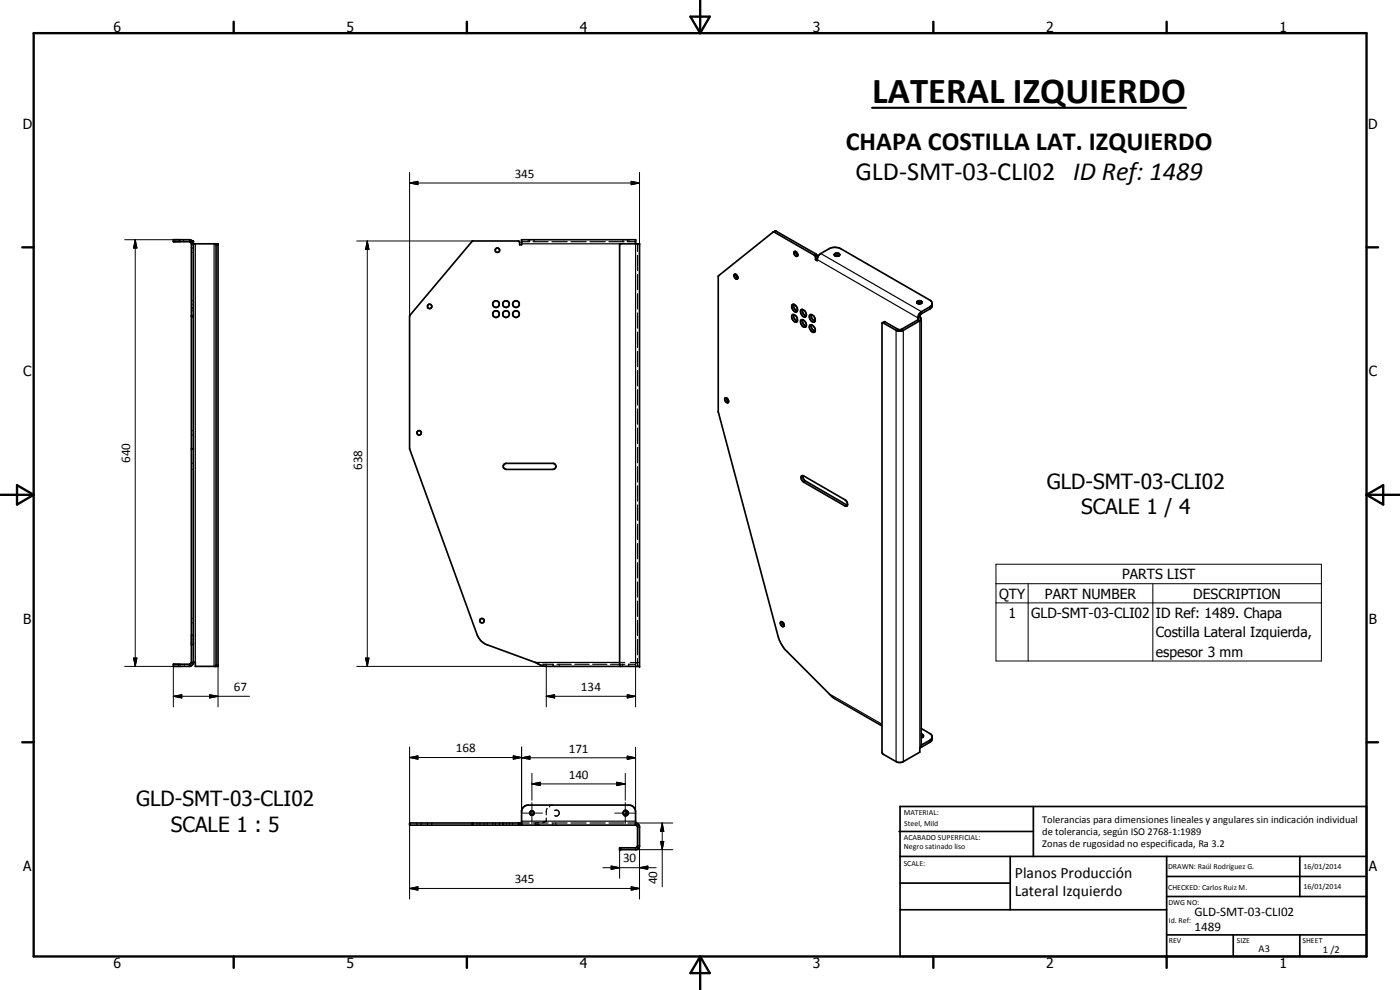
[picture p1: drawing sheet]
<svg xmlns="http://www.w3.org/2000/svg" width="420mm" height="297mm" viewBox="0 0 420 297" stroke-linecap="round" stroke-linejoin="round" font-family="sans-serif">
<g fill="none" stroke="#000" stroke-width=".51">
<path d="M57.4 72.3h.6v126.7l-.3 .6-.9 .3h-4.8v-.6h5.1l.3-.5zM57.7 72.3l-.9-.4h-4.8v.6h4.8l.6 .4M58 73.2h7.4v126.7h-6.8v-1.1h-1.2M64.8 73.2v126.7M190.7 73.2v-1.3h-34.2v1.5h-.6v-.8l-.4-.3h-13.6l-19 22.6v39.8l20.8 56.8 .7 .8 1.3 1 17.8 6.6h28.4v-126.7h-5.7l-.2 .2v126.2l.3 .3M232.1 69.6l.7-.3 12.1 6.9 .4 .6v1.4l-.5-.3M238.3 75.6a.8 .8 0 0 1 1 .3 .8 .8 0 0 1-.2 1 1.05 1.05 0 0 1-.8-1.3zM238.8 75.5l.1 .5 .5 .6M244.8 77.9l-.1-1-.3-.3-12.3-7-16.6 13.3v40.7l18 67.3a10.3 10.3 0 0 0 2.7 4.6l13.9 13.9 14.6 8.4M245.3 77.6l.6-1.2 2.9-1.8a3.8 3.8 0 0 1 3.5 0l26.7 15.4a1.1 1.1 0 0 1 .7 1.1 1.1 1.1 0 0 1-.7 1l-2.7 1.5-.5 .7-.3 1.1M245.3 77.6l-.5 .3M250.4 76.3a.91 .91 0 0 1 .9-.4 .91 .91 0 0 1 .7 .6 .91 .91 0 0 1-.9 .4 .91 .91 0 0 1-.7-.6z"/>
<path d="M250.6 76.7h1.2M220.4 82.4a.86 .86 0 0 1 .9 .3 .86 .86 0 0 1 0 1 .99 .99 0 0 1-.9-1.3zM220.8 82.3l.1 .5 .5 .6M237.8 91.4a1.31 1.31 0 0 1 1.3 .7 1.31 1.31 0 0 1-.1 1.5 1.59 1.59 0 0 1-1.2-2.2zM238.2 91.3a1.67 1.67 0 0 0 1.1 2M238.2 94.4v.2a1.67 1.67 0 0 0 1.1 1.8M238.2 94.4h-.3a1.38 1.38 0 0 0-.1 1.5 1.38 1.38 0 0 0 1.3 .7l.2-.3M238.2 94.4a1.66 1.66 0 0 1 1.1 1.9M240.3 96.1a1.24 1.24 0 0 1 1.7 1.4 .67 .67 0 0 1-.5 .7 .67 .67 0 0 1-.8-.5l-.4-.7zM240.4 93a1.32 1.32 0 0 1 1.4 .6 1.32 1.32 0 0 1-.2 1.5 1.55 1.55 0 0 1-1.2-2.1zM240.8 95.9l.1 .9 .3 .6 .8 .5M240.8 92.8a1.83 1.83 0 0 0 1.2 2"/>
<path d="M243.1 94.5a1.33 1.33 0 0 1 1.3 .6 1.33 1.33 0 0 1-.1 1.5 1.54 1.54 0 0 1-1.2-2.1zM243.1 97.5a1.33 1.33 0 0 1 1.3 .7 1.33 1.33 0 0 1-.1 1.5 1.54 1.54 0 0 1-1.2-2.2zM243.5 97.5a1.69 1.69 0 0 0 1.1 1.9M243.5 94.4a1.69 1.69 0 0 0 1.1 2M264.7 96.9l.3-.1 4.2 2.4 1.1 .2 .8-.3 4.9-2.8 .5-.6v128.1l-.5 .7v1.2l-4.9 2.8-.8 .3-1.4-.3-3.9-2.3-.3-.5zM275.2 90.5a.85 .85 0 0 1 .9-.3 .85 .85 0 0 1 .6 .6 .88 .88 0 0 1-.8 .4 .88 .88 0 0 1-.7-.6zM275.3 91l.3-.2 1 .2M275.5 95.4l.1 .5-5.4 3-.7-.1-4-2.3-.7 .4M276 95l.5 .7M276 95l-.5 .4M279.8 91.1l-.2 1.1-3 1.9-.6 .9M217.6 119.5a.83 .83 0 0 1 .9 .4 .83 .83 0 0 1-.1 1 1.07 1.07 0 0 1-.8-1.4z"/>
<path d="M218 119.4l.1 .5 .5 .6M151.3 139.2l.6-.2h14a.91 .91 0 0 1 .9 .9 .91 .91 0 0 1-.9 .9h-14a.92 .92 0 0 1-.8-.6 .92 .92 0 0 1 .2-1zM240.6 142.8h.6l12.4 7.1a1.32 1.32 0 0 1 .5 2l-.5-.1-12.4-7.1a1.49 1.49 0 0 1-.6-1.9zM240.9 142.7l.1 .8 .7 .8 12.6 7.3M56.8 199.3v.6M234.7 186.6l.2 .7 .5 .4M234.8 186.6a.44 .44 0 0 0-.6 .1 .44 .44 0 0 0 .1 .6 .58 .58 0 0 0 .4 .6 .58 .58 0 0 0 .7-.3M234.8 186.6l.6 1M276.5 218.6l2.5 1.5a1.1 1.1 0 0 1 .7 1 1.1 1.1 0 0 1-.7 1l-2.5 1.5M276.5 220.8l.5 .3M276.5 220.2a.59 .59 0 0 1 .5 .3 .59 .59 0 0 1 0 .6M277 221.1l-.5 .3"/>
<path d="M279.8 221.1l-.1 1-.3 .3-3.1 1.9M155.9 246.9v.7M156.5 246.9h-33.6v.7h68.2l.2 .6-.1 5.9-.5 .3h-4.7v.5h5l.7-.4 .2-.5v-6.1a1.27 1.27 0 0 0-1.2-1M156.5 247.6v-4.4a2.07 2.07 0 0 1 2-1.6h30.3a2 2 0 0 1 1.9 1.9v4.1M269.8 249.5h40.3M270.1 242h140v45h-140zM270.1 257h140M303.2 257v16M310.1 242v15M350.1 257v30M390.1 257v12M270.1 265h33.1"/>
<path d="M270.1 273h80M350.1 269h60M350.1 263h60M350.1 280.5h60M370.1 280.5v6.5M390.1 280.5v6.5"/>
<circle cx="149.3" cy="75.1" r=".67"/>
<circle cx="128.9" cy="91.9" r=".66"/>
<circle cx="148.8" cy="94.2" r=".99"/>
<circle cx="148.9" cy="91.3" r="1"/>
<circle cx="151.9" cy="94.3" r=".99"/>
<circle cx="151.9" cy="91.2" r="1"/>
<circle cx="154.9" cy="91.3" r="1"/>
<circle cx="154.9" cy="94.2" r=".99"/>
<circle cx="125.8" cy="129.9" r=".67"/>
<circle cx="144.7" cy="186.2" r=".64"/>
<circle cx="159.6" cy="243.9" r=".67"/>
<circle cx="187.6" cy="244" r=".66"/>
</g>
<g fill="none" stroke="#000" stroke-width=".35">
<path d="M53.8 71.9v.2M53.8 72.3v.2M54 71.9v.6M55.1 71.9v.2M55.1 72.3v.2M56.8 71.9v.6M57.4 72.5h.6M57.4 73.4h.2M57.4 75.7h.2M57.4 74.4h.2M57.7 72.3l.2 .3M57.9 73.4h.1"/>
<path d="M57.9 75.7h.1M57.9 74.4h.1M58 72.9v.3M58.6 73.2v125.6M64.3 73.2v126.7M64.8 73.5h.6M156.5 73.2h29.8M156.5 72.5h2.3M159 71.9v.2M159 72.3v.2M160 72.5h4.5M160.3 71.9v.2"/>
<path d="M160.3 72.3v.2M165.6 72.5h4.6M171.4 72.5h4.5M177.1 72.5h4.5M182.7 72.5h4.6M187 71.9v.2M187 72.3v.2M188.3 71.9v.2M188.3 72.3v.2M188.5 72.5h2.2M190.7 73.2v126.7M191.3 73.2v2.2"/>
<path d="M191.3 76.6v4.6M232.9 69.3l-.5 .3M244.9 76.2l-.5 .4M245.3 77.9l30.2 17.5v.6l.5 .3v128.2M245.3 76.9l-.5 .3M246.3 76.1l30.3 17.4v.6M57.4 94.6h.6M57.4 94.9h.6M57.4 92.6h.2M57.4 91.3h.2M57.4 93.2h.2M57.4 95.2h.2"/>
<path d="M57.4 90.2h.2M57.4 92.2h.2M57.9 92.6h.1M57.9 91.3h.1M57.9 93.2h.1M57.9 95.2h.1M57.9 90.2h.1M57.9 92.2h.1M191.3 82.3v4.7M191.3 88.1v4.6M191.3 93.9v4.6M191.3 99.7v4.6"/>
<path d="M265.6 96.6l-.5 .3M269.5 98.8l-.6 .3v129.4M270.5 98.8l.6 .3v129.4M279 92.1v.6M191.3 105.4v4.6M191.3 111.2v4.6M191.3 116.9v4.6M57.4 134.8h.6M57.4 134.7h.6M57.4 139h.2M57.4 130.5h.2M57.4 129.2h.2"/>
<path d="M57.9 139h.1M57.9 130.5h.1M57.9 129.2h.1M191.3 122.7v4.6M191.3 128.4v4.7M191.3 134.2v4.7M191.3 140v4.6M57.4 140.8h.2M57.9 140.8h.1M191.3 145.8v4.6M191.3 151.5v4.6M191.3 157.3v4.6"/>
<path d="M241.7 144.3l-.5 .4M254.1 151.5l-.5 .3M191.3 163.1v4.5M191.3 168.8v4.6M191.3 174.6v4.6M53.5 199.3v.2M53.5 199.7v.2M54 199.3v.6M55.3 199.3v.2M55.3 199.7v.2M57.4 190.5h.6M57.4 193.5h.6"/>
<path d="M57.4 186.9h.2M57.4 185.5h.2M57.9 186.9h.1M57.9 185.5h.1M64.8 199.5h.6M162.8 199.3h3.3l-.1 .2M163.9 199.3v.2M163.9 199.7v.2M166 199.7v.2M167.2 199.3h4.2M167.8 199.3v.2M167.8 199.7v.2"/>
<path d="M172.5 199.3h4.3M177.9 199.3h4.2M183.2 199.3h4.3M186 198.8h-25.4l1.1 .2M186.8 199.3v.2M186.8 199.7v.2M188.6 199.3h2.1M188.6 199.3v.2M188.6 199.7v.2M190.7 198.8h.2M191.1 198.8h.4M191.3 180.3v4.7"/>
<path d="M191.3 186.1v4.6M191.3 191.9v4.6M191.3 197.6v2.3M191.7 198.8h.2M248.9 208.2l15.8 9.1M276.5 223.5l.1 .7M279 222.1v.6M123 246.9v.7M125.1 246.9v.2M125.1 247.4v.2M126.4 246.9v.2M126.4 247.4v.2"/>
<path d="M128.3 246.9v.2M128.3 247.4v.2M129.6 246.9v.2M129.6 247.4v.2M141.6 246.9v.7M141.9 246.9v.7M144 246.9v.2M144 247.4v.2M145.3 246.9v.2M145.3 247.4v.2M147.9 246.9v.2M147.9 247.4v.2"/>
<path d="M148.6 246.9v.2M148.6 247.4v.2M149.8 246.9v.2M149.8 247.4v.2M149.9 246.9v.2M149.9 247.4v.2M150.9 246.9v.2M150.9 247.4v.2M151 246.9v.2M151 247.4v.2M152.9 246.9v.2M152.9 247.4v.2"/>
<path d="M153.9 246.9v.2M153.9 247.4v.2M155.5 246.9v.7M155.9 246.9v.2M155.9 247.4v.2M156.5 246.4h34.2M156.5 246.9h2.3M160 246.9h4.5M160.6 247.4v.2l1.2-.2M160.6 246.9v.4M161.4 246.9h-.3M163.9 245.4v1"/>
<path d="M163.9 246.4l-1 .5M163.9 246.4l-1.1 .2M164.2 242.6l-.3 1.9M165.6 246.9h4.6M165.9 241.6l-1 .2M166.5 243.2a.89 .89 0 0 1 1.3 .8 .89 .89 0 0 1-1.3 .7M166.8 246.9v.2M166.8 247.4v.2M171.4 246.9h4.5M177.1 246.9h4.5M182.7 246.9h4.6M186.3 254.4v.5"/>
<path d="M187.3 243.2a.9 .9 0 0 1 1.4 .8 .9 .9 0 0 1-1.4 .7M188.5 246.9h2.2M190.7 254.4v.5M191.3 253.7h.6M191.3 248.2h.6"/>
</g>
<g fill="none" stroke="#000" stroke-width=".3">
<path d="M122.9 54.9l2.5-.5v1zM122.9 54.9h69M122.9 51.7v43.2M189.4 54.4l2.5 .5-2.5 .5zM191.9 51.7v21.5M37.4 71.9h14.6M40.6 71.9l.5 2.5h-1zM40.6 71.9v128M57.4 72.7h.2M57.4 73.2h.2M57.9 72.7h.1M57.9 73.2h.1"/>
<path d="M107 72.3h34.9M110.2 72.3l.5 2.5h-1zM110.2 72.3v127.6M158.5 71.9v.2M158.5 72.3v.2M188.8 71.9v.2M188.8 72.3v.2M298.9 169.3h97.7v29h-97.7zM298.9 175.1h97.7M308.6 175.1v23.2M346 175.1v23.2M37.4 199.9h14.6v12.2"/>
<path d="M40.1 197.4h1l-.5 2.5zM65.4 199.9v12.2M107 199.9h56.9v12.2M109.7 197.4h1l-.5 2.5zM165.9 199.3v.2M165.9 199.7v.2M186 198.8h1.5M188.8 199.3v.2M188.8 199.7v.2M189.1 198.8h1.6M190.7 199.9v12.2M298.9 180.9h97.7"/>
<path d="M52 208.9l2.6-.5v1zM52 208.9h22.9M62.9 208.4l2.5 .5-2.5 .5zM163.9 208.9l2.5-.5v1zM163.9 208.9h26.8M188.2 208.4l2.5 .5-2.5 .5zM122.9 227.3l2.5-.5v1zM122.9 224.1v22.8M122.9 227.3h33.6M154 226.8l2.5 .5-2.5 .5zM156.5 227.4l2.5-.5v.9zM156.5 224.1v19.4"/>
<path d="M156.5 227.4h34.2M159.6 235.2l2.5-.5v1zM159.6 232v8.1M159.6 235.2h28.1M185.1 234.7l2.6 .5-2.6 .5zM187.7 232v8.1M188.2 226.9l2.5 .5-2.5 .4zM190.7 224.2v19.3M122.9 247.6v22.1M123 246.9v.2M123 247.4v.2M143.2 246.9v.2"/>
<path d="M143.2 247.4v.2M146.2 246.9v.2M146.2 247.4v.2M151.9 246.9v.2M151.9 247.4v.2M156.5 244h6.3M159.6 240.8v6.3M165.9 246.9v.2M165.9 247.4v.2M183.4 259.8l2.6 .5-2.6 .6zM184.5 244h6.3M186 254.9v8.6"/>
<path d="M187.7 240.8v6.3M190.7 246.9h11.2M190.7 254.9h11.2M191.9 253.7v16M198.2 252.5h1l-.5 2.4zM198.7 246.9l.5 2.6h-1zM198.7 246.9v19.2M122.9 266.6l2.5-.5v1zM122.9 266.6h69M180.9 260.3h16M189.4 266.1l2.5 .5-2.5 .5zM191.9 260.3l2.5-.5v1.1z"/>
<path d="M194.4 260.6v-.8l-2.5 .5 2 .4"/>
</g>
<g fill="#000">
<circle cx="64.8" cy="73.2" r=".25"/>
<circle cx="65.4" cy="73.2" r=".25"/>
<circle cx="191.9" cy="73.2" r=".25"/>
<circle cx="190.9" cy="198.8" r=".18"/>
<circle cx="191.9" cy="199.9" r=".25"/>
<circle cx="164.9" cy="241.8" r=".18"/>
<circle cx="186" cy="254.4" r=".25"/>
<circle cx="186" cy="254.9" r=".25"/>
</g>
<g fill="none" stroke="#000" stroke-width=".71">
<path d="M10.1 9.9h400v277.1h-400zM70.1 6.5v3.4M140.1 6.5v3.4M207.2 5h5.8l-2.9 4.9zM210.1 0v9.9M280.1 6.5v3.4M350.1 6.5v3.4M6.7 74.2h3.4M410.1 74.2h3.5M.1 148.5h10M5.1 145.6l5 2.9-5 2.9zM410.1 148.5h10"/>
<path d="M410.1 148.5l5-2.9v5.8zM6.7 222.7h3.4M410.1 222.7h3.5M70.1 287v3.4M140.1 287v3.4M210.1 287v10M210.1 287l2.9 5h-5.8zM280.1 287v3.4M350.1 287v3.4"/>
</g>
<path d="M261.7 32.3h94.2" fill="none" stroke="#000" stroke-width=".63"/>
<g fill="#000">
<path d="M122.9 54.9l2.5-.5v1zM189.4 54.4l2.5 .5-2.5 .5zM40.6 71.9l.5 2.5h-1zM110.2 72.3l.5 2.5h-1zM40.1 197.4h1l-.5 2.5zM109.7 197.4h1l-.5 2.5zM52 208.9l2.6-.5v1zM62.9 208.4l2.5 .5-2.5 .5zM163.9 208.9l2.5-.5v1zM188.2 208.4l2.5 .5-2.5 .5zM122.9 227.3l2.5-.5v1zM154 226.8l2.5 .5-2.5 .5z"/>
<path d="M156.5 227.4l2.5-.5v.9zM159.6 235.2l2.5-.5v1zM185.1 234.7l2.6 .5-2.6 .5zM188.2 226.9l2.5 .5-2.5 .4zM191.9 260.3l2.5-.5v1.1zM198.2 252.5h1l-.5 2.4zM198.7 246.9l.5 2.6h-1zM122.9 266.6l2.5-.5v1zM183.4 259.8l2.6 .5-2.6 .6zM189.4 266.1l2.5 .5-2.5 .5z"/>
</g>
<text font-size="11" x="261.7" y="30.8">LATERAL IZQUIERDO</text>
<g font-size="7.9">
<text x="253.8" y="45">CHAPA COSTILLA LAT. IZQUIERDO</text>
<text x="256.7" y="54.1">GLD-SMT-03-CLI02 ID Ref: 1489</text>
</g>
<g font-size="6.3">
<text x="314.1" y="146.8">GLD-SMT-03-CLI02</text>
<text x="324.4" y="154.3">SCALE 1 / 4</text>
<text x="40.9" y="242">GLD-SMT-03-CLI02</text>
<text x="51.3" y="249.5">SCALE 1 : 5</text>
</g>
<g font-size="4.7">
<text x="304.6" y="263.5">Planos Producción</text>
<text x="304.6" y="268.9">Lateral Izquierdo</text>
</g>
<g font-size="4.2">
<text x="34" y="9.6">6</text>
<text x="104" y="9.6">5</text>
<text x="174" y="9.6">4</text>
<text x="244" y="9.6">3</text>
<text x="314" y="9.6">2</text>
<text x="384" y="9.6">1</text>
<text x="6.8" y="38.7">D</text>
<text x="410.6" y="38.7">D</text>
<text x="7" y="112.9">C</text>
<text x="410.8" y="112.9">C</text>
<text x="336.8" y="173.8">PARTS LIST</text>
<text x="299.8" y="179.6">QTY</text>
<text x="313.6" y="179.6">PART NUMBER</text>
<text x="358.1" y="179.6">DESCRIPTION</text>
<text x="302.6" y="185.3">1</text>
<text x="309.5" y="185.4">GLD-SMT-03-CLI02</text>
<text x="346.9" y="185.4">ID Ref: 1489. Chapa</text>
<text x="7" y="187.1">B</text>
<text x="346.9" y="191.3">Costilla Lateral Izquierda,</text>
<text x="410.8" y="187.1">B</text>
<text x="346.9" y="197">espesor 3 mm</text>
<text x="7" y="261.4">A</text>
<text x="410.8" y="261.4">A</text>
<text x="34" y="290.4">6</text>
<text x="104" y="290.4">5</text>
<text x="174" y="290.4">4</text>
<text x="244" y="290.4">3</text>
<text x="314" y="290.4">2</text>
<text x="384" y="290.4">1</text>
</g>
<g font-size="3.9">
<text x="154.5" y="53.4">345</text>
<text x="39.1" y="139" transform="rotate(-90 39.1 139)">640</text>
<text x="108.7" y="141" transform="rotate(-90 108.7 141)">638</text>
<text x="70.2" y="207.4">67</text>
<text x="174.4" y="207.4">134</text>
<text x="136.8" y="225.7">168</text>
<text x="170.7" y="225.8">171</text>
<text x="170.7" y="233.7">140</text>
<text x="187" y="258.8">30</text>
<text x="154.5" y="265">345</text>
<text x="197.2" y="265.3" transform="rotate(-90 197.2 265.3)">40</text>
<text x="358.5" y="275">GLD-SMT-03-CLI02</text>
<text x="358.5" y="279.4">1489</text>
</g>
<g font-size="3.1">
<text x="312.7" y="246.8">Tolerancias para dimensiones lineales y angulares sin indicación individual</text>
<text x="312.7" y="250.4">de tolerancia, según ISO 2768-1:1989</text>
<text x="312.7" y="254">Zonas de rugosidad no especificada, Ra 3.2</text>
<text x="377.7" y="285.6">A3</text>
<text x="397" y="285.9">1 /2</text>
</g>
<g font-size="2.4">
<text x="271.2" y="244.4">MATERIAL:</text>
<text x="271.3" y="252">ACABADO SUPERFICIAL:</text>
<text x="271.4" y="247.9">Steel, Mild</text>
<text x="271.3" y="254.6">Negro satinado liso</text>
<text x="271.2" y="259.7">SCALE:</text>
<text x="350.6" y="260.8">DRAWN: Raúl Rodríguez G.</text>
<text x="391.2" y="260.6">16/01/2014</text>
<text x="350.6" y="267">CHECKED: Carlos Ruiz M.</text>
<text x="391.2" y="266.7">16/01/2014</text>
<text x="350.6" y="271.4">DWG NO:</text>
<text x="350.8" y="276.9">Id. Ref:</text>
<text x="350.8" y="282.8">REV</text>
<text x="371.2" y="282.9">SIZE</text>
<text x="390.9" y="282.9">SHEET</text>
</g>
</svg>
